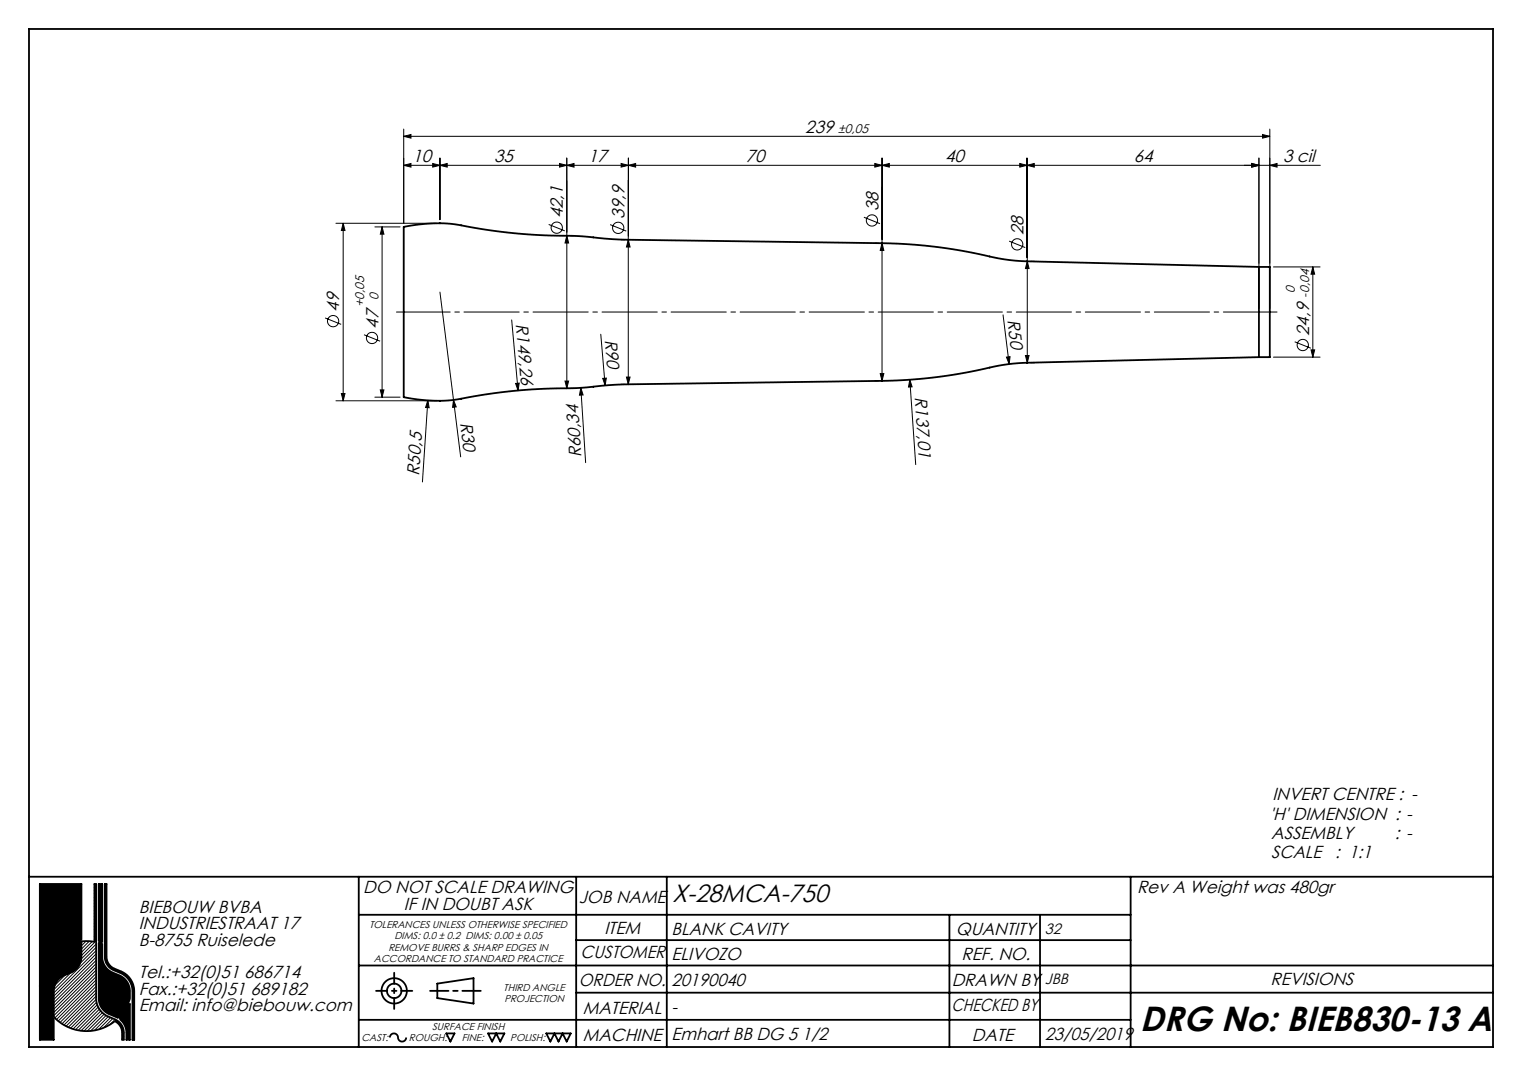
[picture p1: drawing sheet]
<svg xmlns="http://www.w3.org/2000/svg" width="420mm" height="297mm" viewBox="0 0 420 297" stroke-linecap="round" stroke-linejoin="round" font-family="sans-serif">
<g fill="none" stroke="#000" stroke-width=".28">
<path d="M111.4 37.6l2-.5v1zM111.4 35.6v26M111.4 37.6h239M348.4 37.1l2 .5-2 .5zM350.4 35.6v49.5M111.4 45.6l2-.5v1zM119.4 45.1l2 .5-2 .5zM121.4 45.6l2-.5v1zM121.4 43.6v17M154.4 45.1l2 .5-2 .5zM156.4 45.6l2-.5v1zM156.4 43.6v63.6"/>
<path d="M171.4 45.1l2 .5-2 .5zM173.4 49.8v56.3M173.4 45.6l2-.5v1zM173.4 43.6v21.6M238.4 60l4.4 1.7M241.4 45.1l2 .5-2 .5zM243.4 45.6l2-.5v1zM243.4 43.6v61.5M281.4 45.1l2 .5-2 .5zM283.4 45.6l2-.5v1zM283.4 43.6v27.5M283.5 58.2v41.9"/>
<path d="M345.4 45.1l2 .5-2 .5zM347.4 43.6v41.5M350.4 45.6l2-.5v1zM364.3 45.6h-252.9M92.7 61.6h27.7M94.7 61.6l.5 2h-1zM94.7 61.6v49M103.4 62.6h7M105.4 62.6l.5 2h-1zM105.4 62.6v47M151.4 62l4.5 1.7M156.4 65.1l.5 2h-1z"/>
<path d="M157.4 65.1h1M168.4 62l4.4 1.8M171.4 66.2h1M173.4 66.2l.5 2h-1zM241.4 67.1h1M243.4 67.1l.5 2h-1zM278.5 66.6l4.4 1.7M283.5 72.1l.5 2h-1zM284.4 72.1h1.1M351.4 73.7h12.9M362.3 73.7v24.9M362.3 73.7l.5 2h-1z"/>
<path d="M89.7 87.8l4.4 1.7M100.4 92.4l4.5 1.8M121.4 80.6l5.7 45.5M141.2 88.3l1.8 19.5M165.8 92.3l1.2 14.1M276.8 86.9l1.7 13.6M277.7 98.6l1-.2-.2 2.1zM283 98.1h1l-.5 2zM351.4 98.6h12.9M357.3 94.3l4.4 1.8M361.8 96.6h1l-.5 2zM92.7 110.6h27.7"/>
<path d="M94.2 108.6h1l-.5 2zM103.4 109.6h7M104.9 107.6h1l-.5 2zM118.1 110.5l.3 2h-1zM118.1 110.5l-1.5 22.5M125.1 110.4l.8 1.9-1 .1zM142.3 105.8l1-.1-.3 2.1zM155.9 105.2h1l-.5 2zM157.4 107.2h1M160.3 107.1l.6 1.9-1 .1zM160.3 107.1l1.3 20.6M166.3 104.4h1l-.3 2z"/>
<path d="M171.4 106.1h1M172.9 104.1h1l-.5 2zM241.4 105.1h1M242.9 103.1h1l-.5 2zM251.1 104.8l.6 2h-1zM251.1 104.8l1.6 23.4M284.4 100.1h1.1M22.5 259.9v4.2a4.8 4.8 0 0 1-3 4.4l-1.7 .7a4.8 4.8 0 0 0-3 4.4v7.1M22.8 259.8l-.3 .4M23.8 259.8l-1.3 1.3M24.6 259.8l-2.1 2.2M25.5 259.9l-3 3"/>
<path d="M26.1 244h.1M26.5 247.1l-.4 .5M26.5 248l-.4 .5M26.5 248.9l-.4 .5M26.5 249.8l-.4 .5M26.5 250.7l-.4 .5M26.5 251.6l-.4 .5M26.5 252.5l-.4 .5M26.5 253.4l-.4 .5M26.5 254.3l-.4 .5M26.5 255.2l-.4 .5M26.5 256.1l-.4 .5"/>
<path d="M26.5 257l-.4 .5M26.5 257.9l-.4 .5M26.5 258.8l-.4 .5M26.5 259.7l-4 4.1M26.5 244.4l-.4 .5M26.5 245.3l-.4 .5M26.5 246.2l-.4 .5M29.4 244.3l-.5 .4M29.4 245.2l-.5 .4M29.4 246.1l-.5 .4M29.4 247l-.5 .4M29.4 247.8l-.5 .5"/>
<path d="M29.4 248.7l-.5 .5M29.4 249.6l-.5 .5M29.4 250.5l-.5 .5M29.4 251.4l-.5 .5M29.4 252.3l-.5 .5M29.4 253.2l-.5 .5M29.4 254.1l-.5 .5M29.4 255l-.5 .5M29.4 255.9l-.5 .5M29.4 256.8l-.5 .5M29.4 257.7l-.5 .5M29.4 258.6l-.5 .5"/>
<path d="M29.4 259.5l-.5 .5M18 269.1l-2.9 2.9M19.6 268.5l-4.8 4.7M26.5 260.6l-4.1 4.1M26.5 261.5l-4.4 4.4M26.5 262.4l-11.7 11.7M26.5 263.3l-11.7 11.7M26.5 264.2l-11.7 11.7M26.5 265.1l-11.7 11.7M26.5 266l-11.7 11.7M26.5 266.9l-11.7 11.7M26.5 267.8l-11.7 11.7"/>
<path d="M26.5 268.7l-11.7 11.7M26.5 269.6l-11.4 11.4M26.5 270.5l-10.9 10.9M26.5 271.4l-10.4 10.4M26.5 272.3l-9.9 9.9M26.5 273.2l-9.4 9.4M26.5 275l-8.3 8.2M26.5 274.1l-8.8 8.8M26.5 275.9l-7.7 7.6M26.6 276.6l-7.1 7.2M26.8 277.3l-6.6 6.7M27.1 278l-6.2 6.2"/>
<path d="M27.4 278.6l-5.8 5.8M27.8 279.1l-5.4 5.4M28.2 279.5l-5 5.1M28.7 279.9l-4.6 4.7M29.4 260.4l-.5 .5M29.4 261.3l-.5 .5M29.4 262.2l-.5 .5M29.4 263.1l-.5 .5M29.4 264l-.5 .5M29.5 264.8l-.4 .4M29.7 265.5l-.4 .4M30 266.1l-.3 .3"/>
<path d="M30.4 266.6l-.3 .3M30.9 267l-.3 .3M31.5 267.3l-.4 .4M32.1 267.6l-.4 .4M32.7 267.9l-.3 .3M33.4 268.1l-.4 .4M34 268.4l-.4 .4M34.5 268.8l-.3 .3M35 269.2l-.3 .3M35.5 269.6l-.4 .3M35.9 270.1l-.4 .3M36.2 270.6l-.3 .4"/>
<path d="M36.5 271.2l-.3 .4M36.8 271.9l-.4 .4M37 272.6l-.5 .4M37 273.4l-.4 .5M37 274.3l-.4 .5M37 275.2l-.4 .5M37 276.1l-.4 .5M37 277l-.4 .5M37 277.9l-.4 .5M37 278.8l-.4 .5M37 279.7l-.4 .5M29.3 280.3l-4.3 4.3"/>
<path d="M29.9 280.6l-3.9 3.8M30.5 280.9l-3.3 3.3M31.1 281.1l-2.5 2.6M31.8 281.4l-1.4 1.4M32.4 281.7l-.4 .4M32.9 282.1l-.4 .3M33.3 282.6l-.3 .3M33.7 283.1l-.4 .4M33.9 283.7l-.3 .4M34.1 284.4l-.4 .5M34.2 285.3l-.5 .5M34.2 286.2l-.5 .5"/>
<path d="M37 280.6l-.4 .5M37 281.5l-.4 .5M37 282.4l-.4 .5M37 283.3l-.4 .5M37 284.2l-.4 .5M37 285.1l-.4 .5M37 286l-.4 .5M37 286.9l-.1 .1"/>
<circle cx="153.6" cy="62.8" r="1.56"/>
<circle cx="170.6" cy="62.9" r="1.56"/>
<circle cx="240.6" cy="60.9" r="1.56"/>
<circle cx="280.7" cy="67.4" r="1.56"/>
<circle cx="91.9" cy="88.6" r="1.56"/>
<circle cx="102.7" cy="93.3" r="1.56"/>
<circle cx="359.5" cy="95.2" r="1.56"/>
</g>
<g fill="none" stroke="#000" stroke-width=".5">
<path d="M8 8h404v281h-404zM347.4 73.7l-64-1.6a67.4 67.4 0 0 1-15.4-2.4 136.9 136.9 0 0 0-24.6-2.6l-73.2-1a182.9 182.9 0 0 0-21.8-1.2 177.9 177.9 0 0 1-23.7-3.1 40.6 40.6 0 0 0-13.3 1v46.7a41.3 41.3 0 0 0 19.8-.2 168.1 168.1 0 0 1 28.9-2.2l12.2-1 71.1-1a147.5 147.5 0 0 0 32.8-4.3l7.2-.7 64-1.5M347.4 73.7v24.9M347.4 73.7h3v24.9h-3M8 242h404M11 244h11.5v15.4a12.9 12.9 0 0 0-10.8 8.6 12.9 12.9 0 0 0 3.1 13.4v5.6h-3.8zM22.5 259.9a12.4 12.4 0 0 0-10.3 8 12.4 12.4 0 0 0 2.6 12.8M22.5 259.8l3.5 .2v-16h.5v31.5a5.5 5.5 0 0 0 3.4 5.1l1.8 .7a4.1 4.1 0 0 1 2.5 3.8v1.9h-.5v-2.2l-.3-1.1-.8-1.2-.9-.6a12.4 12.4 0 0 1-16.9-1.2M22.5 259.8v4.3a4.8 4.8 0 0 1-3 4.4l-1.7 .7a4.8 4.8 0 0 0-3 4.4v7.1M27.2 244h1v16l-1-.3zM28.9 244h.5v20.6l.4 1.1 .8 1.1 2.8 1.3a6 6 0 0 1 3.6 5.5v13.4h-.4v-13.4a5.5 5.5 0 0 0-3.4-5l-1.8-.8a4.1 4.1 0 0 1-2.5-3.7zM99 242v47"/>
<path d="M99 252.5h213M159 242v47M159 259.5h153M184 242v47M262 252.5v36.5M287 252.5v36.5M312 242v47M27.2 260.2l1 .3v3.6a4.8 4.8 0 0 0 2.9 4.4l1.8 .7a4.8 4.8 0 0 1 2.9 4.4 6.4 6.4 0 0 1-.7 4l-1.1 1.8-1.4 1.6-2.4-1.1a4.8 4.8 0 0 1-3-4.4zM35.8 277.1v9.9h-.9v-2.2l-.3-1.2-.5-1.2-1.1-1.1 1.6-2zM99 266.5h313M120.7 271.5l10-1.5v7l-10-1.5zM159 274h253"/>
<path d="M99 281.5h213M107.6 286.4a1.16 1.16 0 0 1 1.3-1.1 1.16 1.16 0 0 1 1 1.4 1.13 1.13 0 0 0 1.2 .8 1.13 1.13 0 0 0 1-1.1M123.2 285.2h2.2l-1.1 2.3zM134.7 285.2h4.5l-1.1 2.3-1.2-2.3-1.1 2.3zM150.7 285.2h6.8l-1.1 2.3-1.2-2.3-1.1 2.3-1.1-2.3-1.1 2.3z"/>
<circle cx="108.8" cy="273.5" r="2"/>
<circle cx="108.8" cy="273.5" r="3.5"/>
</g>
<path d="M118.7 273.5h14" fill="none" stroke="#000" stroke-width=".5" stroke-dasharray="6.3 1.3 1.3 1.3" stroke-dashoffset="1.3"/>
<path d="M103.8 273.5h10M108.8 278.5v-10" fill="none" stroke="#000" stroke-width=".5" stroke-dasharray="6.3 1.3 1.3 1.3" stroke-dashoffset="3.3"/>
<path d="M11 244v28.2a12.9 12.9 0 0 1 11.5-12.8v-15.4zM11 272.2v14.8h3.8v-5.6a12.9 12.9 0 0 1-3.8-9.2zM27.2 244v15.7l1 .3v-16zM27.2 260.2l.2 16.4 .6 1.5 1 1.1 3.5 1.7a1.41 1.41 0 0 0 1.1-.9 12.4 12.4 0 0 0 2.2-4.4l-.1-2.9-.8-1.9-1.4-1.3-3.3-1.6-1.4-1.5-.6-1.9v-4zM35.8 277.1l-.9 1.8-1.3 1.8a.59 .59 0 0 0-.5 .7 .59 .59 0 0 0 .6 .5l.6 1 .4 1 .2 3.1h.9zM15.2 263.3a12.4 12.4 0 0 0-.4 17.4v-7.2l.3-1.5 .6-1.1 .8-.9 3.7-1.9 1.6-1.6 .6-2 .1-4.6-2.2 .4-1.5 .6-1.9 1z" fill-rule="evenodd" fill="#000"/>
<path d="M352.4 86.1h-243" fill="none" stroke="#000" stroke-width=".28" stroke-dasharray="15.2 1.3 1.3 1.3" stroke-dashoffset=".4"/>
<g fill="#000">
<path d="M118.1 110.5l.3 2h-1zM125.1 110.4l.8 1.9-1 .1zM142.3 105.8l1-.1-.3 2.1zM160.3 107.1l.6 1.9-1 .1zM166.3 104.4h1l-.3 2zM251.1 104.8l.6 2h-1zM277.7 98.6l1-.2-.2 2.1z"/>
<path d="M156.4 45.6l2-.5v1zM171.4 45.1l2 .5-2 .5zM111.4 37.6l2-.5v1zM348.4 37.1l2 .5-2 .5z"/>
<path d="M345.4 45.1l2 .5-2 .5zM283.4 45.6l2-.5v1zM281.4 45.1l2 .5-2 .5zM243.4 45.6l2-.5v1zM241.4 45.1l2 .5-2 .5zM173.4 45.6l2-.5v1zM154.4 45.1l2 .5-2 .5zM121.4 45.6l2-.5v1zM119.4 45.1l2 .5-2 .5zM111.4 45.6l2-.5v1z"/>
<path d="M350.4 45.6l2-.5v1zM345.4 45.1l2 .5-2 .5z"/>
<path d="M173.4 66.2l.5 2h-1zM172.9 104.1h1l-.5 2zM283.5 72.1l.5 2h-1zM283 98.1h1l-.5 2z"/>
<path d="M243.4 67.1l.5 2h-1zM242.9 103.1h1l-.5 2z"/>
<path d="M361.8 96.6h1l-.5 2zM362.3 73.7l.5 2h-1z"/>
<path d="M104.9 107.6h1l-.5 2zM105.4 62.6l.5 2h-1zM155.9 105.2h1l-.5 2zM156.4 65.1l.5 2h-1zM94.2 108.6h1l-.5 2zM94.7 61.6l.5 2h-1z"/>
</g>
<text font-size="9.7" x="314.5" y="284.7">DRG No: BIEB830-13 A</text>
<text font-size="6.9" x="185.6" y="248.9">X-28MCA-750</text>
<g font-size="4.8">
<text x="222.2" y="36.6">239</text>
<text x="113.8" y="44.6">10</text>
<text x="136.3" y="44.6">35</text>
<text x="162.3" y="44.6">17</text>
<text x="205.8" y="44.6">70</text>
<text x="260.8" y="44.6">40</text>
<text x="312.8" y="44.6">64</text>
<text x="354" y="44.6">3 cil</text>
<text x="242.4" y="58.3" transform="rotate(-90 242.4 58.3)">38</text>
<text x="155.3" y="60.3" transform="rotate(-90 155.3 60.3)">42,1</text>
<text x="172.4" y="60.4" transform="rotate(-90 172.4 60.4)">39,9</text>
<text x="282.5" y="64.9" transform="rotate(-90 282.5 64.9)">28</text>
<text x="93.6" y="86.1" transform="rotate(-90 93.6 86.1)">49</text>
<text x="142.3" y="89.5" transform="rotate(85 142.3 89.5)">R149,26</text>
<text x="278" y="88.4" transform="rotate(83 278 88.4)">R50</text>
<text x="104.4" y="90.8" transform="rotate(-90 104.4 90.8)">47</text>
<text x="166.9" y="93.8" transform="rotate(85 166.9 93.8)">R90</text>
<text x="361.3" y="92.7" transform="rotate(-90 361.3 92.7)">24,9</text>
<text x="252.4" y="109.6" transform="rotate(86 252.4 109.6)">R137,01</text>
<text x="127" y="116.8" transform="rotate(83 127 116.8)">R30</text>
<text x="115.7" y="131.4" transform="rotate(-86 115.7 131.4)">R50,5</text>
<text x="160.5" y="126.2" transform="rotate(-94 160.5 126.2)">R60,34</text>
<text x="351.1" y="220.9">INVERT CENTRE : -</text>
<text x="350.4" y="226.5">'H' DIMENSION : -</text>
<text x="350.8" y="231.6">ASSEMBLY</text>
<text x="384.9" y="231.6">: -</text>
<text x="350.8" y="236.8">SCALE</text>
<text x="368.4" y="236.8">: 1:1</text>
<text x="38.3" y="251.9">BIEBOUW BVBA</text>
<text x="100.3" y="246.6">DO NOT SCALE DRAWING</text>
<text x="111.5" y="251.1">IF IN DOUBT ASK</text>
<text x="159.7" y="249.4">JOB NAME</text>
<text x="313.8" y="246.5">Rev A Weight was 480gr</text>
<text x="38.3" y="256.5">INDUSTRIESTRAAT 17</text>
<text x="166.8" y="257.8">ITEM</text>
<text x="38.3" y="261">B-8755 Ruiselede</text>
<text x="185.3" y="258.1">BLANK CAVITY</text>
<text x="263.8" y="258.2">QUANTITY</text>
<text x="160.2" y="264.5">CUSTOMER</text>
<text x="185.3" y="264.9">ELIVOZO</text>
<text x="265.3" y="265">REF. NO.</text>
<text x="38.3" y="270">Tel.:+32(0)51 686714</text>
<text x="38.3" y="274.6">Fax.:+32(0)51 689182</text>
<text x="159.8" y="272.1">ORDER NO.</text>
<text x="185.3" y="272.1">20190040</text>
<text x="262.6" y="272.1">DRAWN BY</text>
<text x="350.6" y="271.7">REVISIONS</text>
<text x="38.3" y="279.1">Email: info@biebouw.com</text>
<text x="160.9" y="279.8">MATERIAL</text>
<text x="185.3" y="279.7">-</text>
<text x="262.6" y="279.1">CHECKED BY</text>
<text x="160.8" y="287.2">MACHINE</text>
<text x="185.3" y="287.1">Emhart BB DG 5 1/2</text>
<text x="268.2" y="287.3">DATE</text>
<text x="288.3" y="287.2">23/05/2019</text>
</g>
<g font-size="4.1">
<text x="288.4" y="257.8">32</text>
<text x="288.3" y="271.7">JBB</text>
</g>
<g font-size="3.5">
<text x="231.3" y="36.6">±0,05</text>
<text x="104.4" y="82.7" transform="rotate(-90 104.4 82.7)">0</text>
<text x="357.3" y="80.8" transform="rotate(-90 357.3 80.8)">0</text>
<text x="361.2" y="82.3" transform="rotate(-90 361.2 82.3)">-0,04</text>
<text x="100.5" y="84.7" transform="rotate(-90 100.5 84.7)">+0,05</text>
</g>
<g font-size="2.8">
<text x="102" y="256.1">TOLERANCES UNLESS OTHERWISE SPECIFIED</text>
<text x="107.2" y="262.5">REMOVE BURRS &amp; SHARP EDGES IN</text>
<text x="108.8" y="259.1">DIMS: 0.0 ± 0.2 DIMS: 0.00 ± 0.05</text>
<text x="103.2" y="265.5">ACCORDANCE TO STANDARD PRACTICE</text>
<text x="139" y="273.5">THIRD ANGLE</text>
<text x="139.2" y="276.5">PROJECTION</text>
<text x="99.7" y="287.3">CAST:</text>
<text x="112.8" y="287.3">ROUGH:</text>
<text x="119.3" y="284.4">SURFACE FINISH</text>
<text x="127.5" y="287.3">FINE:</text>
<text x="140.8" y="287.3">POLISH:</text>
</g>
</svg>
